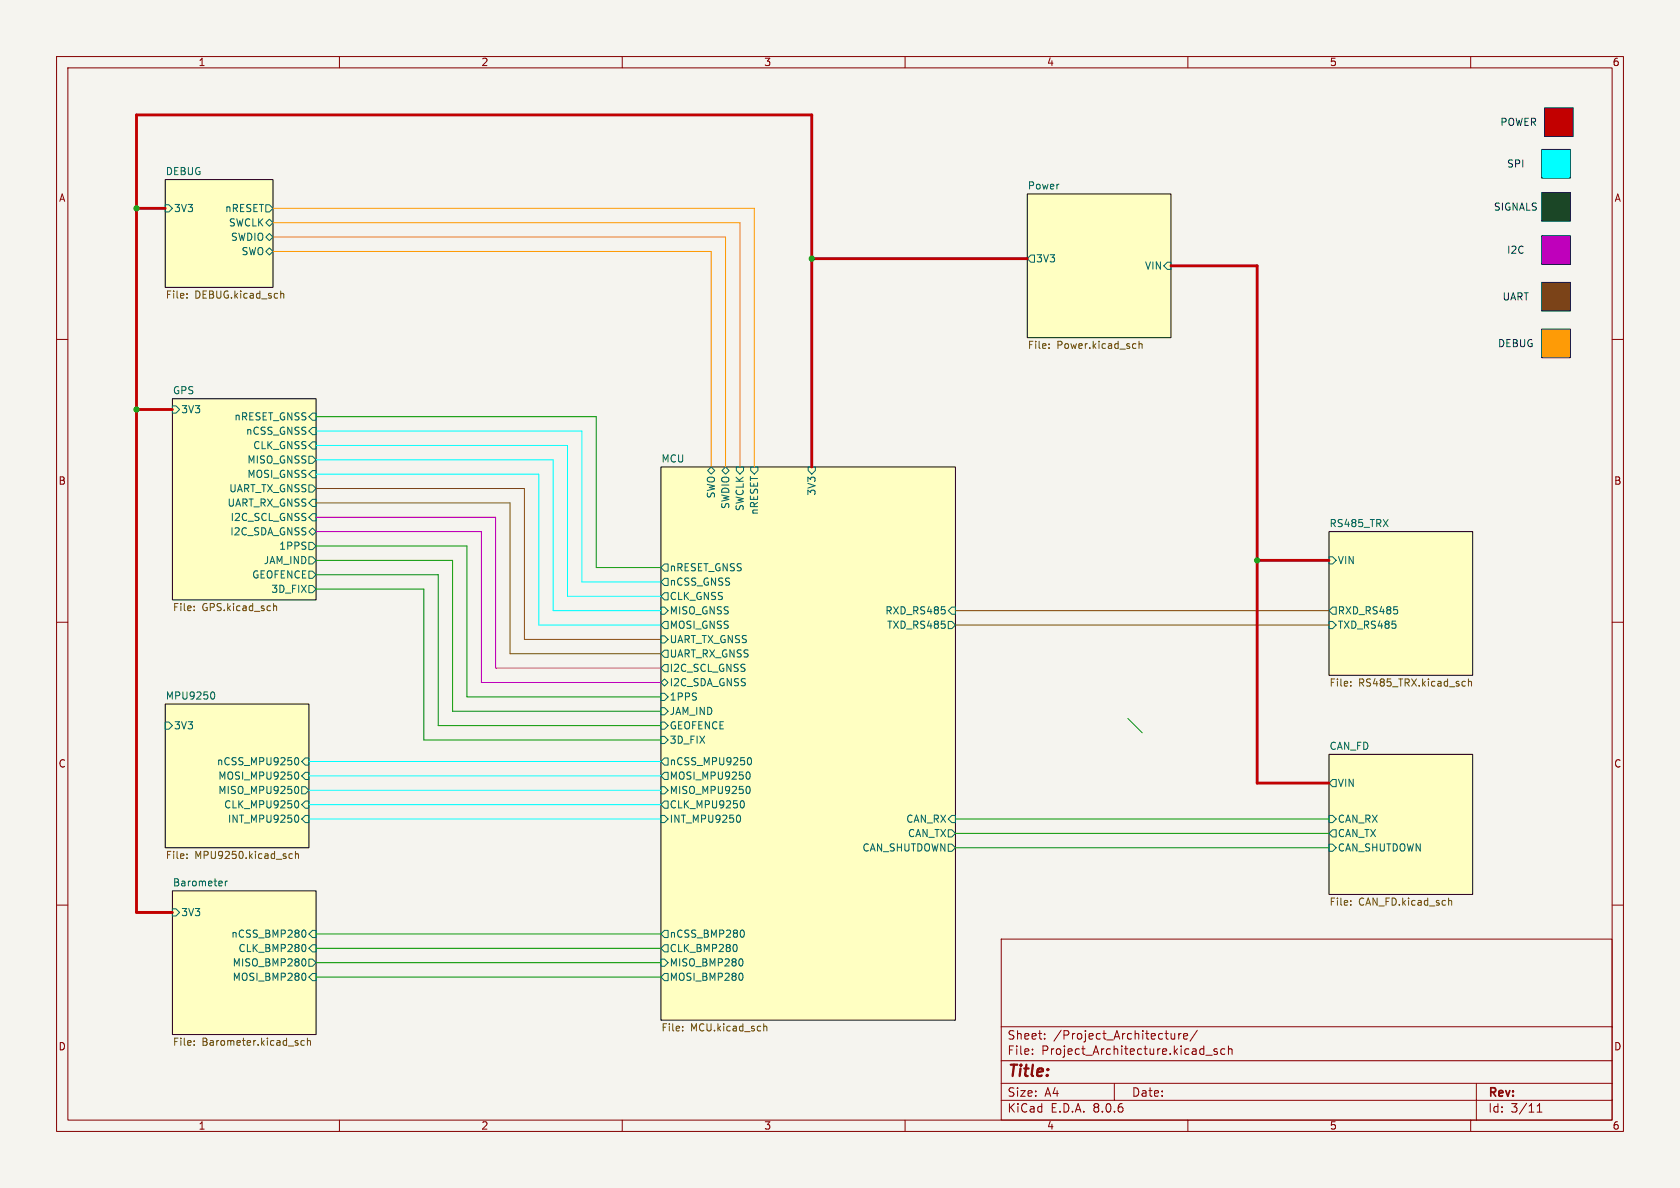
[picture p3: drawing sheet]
<svg xmlns="http://www.w3.org/2000/svg" width="297mm" height="210mm" viewBox="0 0 297 210" stroke-linecap="round" stroke-linejoin="round" font-family="sans-serif">
<path d="M0 0h297v210h-297z" fill="#f5f4ef" stroke="#f5f4ef" stroke-width=".18"/>
<g fill="none" stroke="#840000" stroke-width=".18">
<path d="M10 10h277v190h-277zM12 12h273v186h-273zM60 10v2M110 10v2M160 10v2M210 10v2M260 10v2M10 60h2M285 60h2M10 110h2M285 110h2M10 160h2"/>
<path d="M285 160h2M177 166h108v32h-108zM60 198v2M110 198v2M160 198v2M177 194.5h108M177 191.5h108M177 187.5h108M177 181.5h108M182.5 186.3v.1M182.5 185.5v.1M184.7 183.6v.1"/>
<path d="M184.7 182.8v.1M197 191.5v3M207 182.7l.1 .9 .4 .1 .2-.1M207.7 182.7v1M208.4 182.7v1M208.8 182.7l-.3 .1-.1 .2M209.2 183.2l.8-.1-.1-.3-.4-.1-.3 .2 .1 .7h.6M210 198v2M211.7 182.1l-1.3 2M213.2 186.5h1.1M215.2 185.5l-.4-.1-.2 .2 .1 .2 .5 .2v.3h-.6M216.5 185.5l-.4-.1-.3 .3v.4l.2 .2h.5"/>
<path d="M217.2 185.5l.2-.1 .3 .1 .1 .9M217.2 184.9v1.5M260 198v2M261 191.5v6.5M271.7 196.6h.9M271.7 195.5l.5-.4v1.5"/>
</g>
<g fill="#ffffc2" stroke="#ffffc2" stroke-width=".18">
<path d="M116.8 82.6h52.1v97.7h-52.1z"/>
<path d="M30.5 157.5h25.4v25.4h-25.4z"/>
<path d="M29.2 124.5h25.4v25.4h-25.4z"/>
<path d="M30.5 70.5h25.4v35.5h-25.4z"/>
<path d="M29.2 31.8h19.1v19h-19.1z"/>
<path d="M234.9 94h25.4v25.4h-25.4z"/>
<path d="M181.6 34.3h25.4v25.4h-25.4z"/>
<path d="M234.9 133.4h25.4v24.7h-25.4z"/>
</g>
<path d="M272.5 41.7h5.1v5h-5.1z" fill="#c200c2"/>
<path d="M273 19.1h5.1v5h-5.1z" fill="#c20000"/>
<path d="M272.5 26.4h5.1v5.1h-5.1z" fill="#0ff"/>
<path d="M272.5 34h5.1v5.1h-5.1z" fill="#004800"/>
<path d="M272.5 58.2h5.1v5h-5.1z" fill="#f90"/>
<path d="M272.5 49.9h5.1v5.1h-5.1z" fill="#804d00"/>
<path d="M29.2 31.8h19.1v19h-19.1zM181.6 34.3h25.4v25.4h-25.4zM30.5 70.5h25.4v35.5h-25.4zM116.8 82.6h52.1v97.7h-52.1zM234.9 94h25.4v25.4h-25.4zM29.2 124.5h25.4v25.4h-25.4zM234.9 133.4h25.4v24.7h-25.4zM30.5 157.5h25.4v25.4h-25.4z" fill="none" stroke="#000" stroke-width=".18"/>
<g fill="none" stroke="#006464" stroke-width=".18">
<path d="M29.2 36.2h.6l.7 .6-.7 .7h-.6zM47 39.4l.6-.7 .7 .7-.7 .6zM47 36.2h.6l.7 .6-.7 .7h-.6zM47 44.5l.6-.7 .7 .7-.7 .6zM47 41.9l.6-.6 .7 .6-.7 .6zM182.2 45.1h.7v1.3h-.7l-.6-.7zM206.4 46.4h.6v1.2h-.6l-.7-.6zM30.5 71.8h.6l.6 .6-.6 .6h-.6zM55.2 75.6h.7v1.2h-.7l-.6-.6zM55.2 78.1h.7v1.3h-.7l-.6-.7zM55.2 73h.7v1.3h-.7l-.6-.6zM54.6 94l.6-.7 .7 .7-.7 .6z"/>
<path d="M54.6 98.4h.6l.7 .7-.7 .6h-.6zM54.6 83.8l.6-.6h.7v1.3h-.7zM54.6 80.6h.6l.7 .7-.7 .6h-.6zM54.6 85.7h.6l.7 .7-.7 .6h-.6zM54.6 95.9h.6l.7 .6-.7 .7h-.6zM55.2 90.8h.7v1.3h-.7l-.6-.7zM55.2 88.3h.7v1.2h-.7l-.6-.6zM117.5 99.7h.6v1.3h-.6l-.7-.7zM125.1 83.2l.6-.6 .7 .6-.7 .6zM127.6 83.2l.7-.6 .6 .6-.6 .6zM130.2 82.6h1.2v.6l-.6 .6-.6-.6zM132.7 82.6h1.3v.6l-.7 .6-.6-.6z"/>
<path d="M142.9 82.6h1.2v.6l-.6 .6-.6-.6zM234.9 98.4h.7l.6 .7-.6 .6h-.7zM54.6 101h.6l.7 .6-.7 .6h-.6zM54.6 103.5h.6l.7 .6-.7 .7h-.6zM116.8 107.3h.7l.6 .7-.6 .6h-.7zM116.8 112.4h.7l.6 .6-.6 .7h-.7zM117.5 117.5h.6v1.2h-.6l-.7-.6zM117.5 102.2h.6v1.3h-.6l-.7-.6zM117.5 104.8h.6v1.2h-.6l-.7-.6zM117.5 114.9h.6v1.3h-.6l-.7-.6zM117.5 109.9h.6v1.2h-.6l-.7-.6zM167 107.9v.5"/>
<path d="M167.6 109.9h.7l.6 .6-.6 .6h-.7zM168.3 107.3h.6v1.3h-.6l-.7-.6zM234.9 109.9h.7l.6 .6-.6 .6h-.7zM235.6 107.3h.6v1.3h-.6l-.7-.6zM247 107.9v.5M29.2 127.6h.6l.7 .7-.7 .6h-.6zM37.5 122.3a.68 .68 0 0 1 .5 .6 .68 .68 0 0 1-.5 .7M52.3 134l.1-.1a.68 .68 0 0 1 .4 .7 .68 .68 0 0 1-.4 .6l-.1-.1M52.4 139a.68 .68 0 0 1 .4 .6 .68 .68 0 0 1-.4 .7M52.4 136.5a.68 .68 0 0 1 .4 .6 .68 .68 0 0 1-.4 .6M53.3 139.1h.7l.6 .6-.6 .6h-.7zM54 134h.6v1.3h-.6l-.7-.7z"/>
<path d="M54 136.5h.6v1.3h-.6l-.7-.6zM116.8 139.1h.7l.6 .6-.6 .6h-.7zM116.8 120.7l.7-.7 .6 .7-.6 .6zM116.8 127.6h.7l.6 .7-.6 .6h-.7zM116.8 130.2h.7l.6 .6-.6 .6h-.7zM116.8 125.1h.7l.6 .6-.6 .7h-.7zM116.8 122.6h.7l.6 .6-.6 .6h-.7zM117.5 136.5h.6v1.3h-.6l-.7-.6zM117.5 134h.6v1.3h-.6l-.7-.7zM132.2 139a.68 .68 0 0 1 .4 .6 .68 .68 0 0 1-.4 .7M132.2 136.5a.68 .68 0 0 1 .4 .6 .68 .68 0 0 1-.4 .6M132.3 134l.1-.1a.68 .68 0 0 1 .5 .7 .68 .68 0 0 1-.5 .6l-.1-.1"/>
<path d="M235.6 137.8h.6v1.3h-.6l-.7-.7zM39.8 155.8v.8M40.2 155.8l-.4 .2M52.3 141.6l.1-.1a.68 .68 0 0 1 .4 .7 .68 .68 0 0 1-.4 .6h-.1M52.4 144.1a.68 .68 0 0 1 .4 .6 .68 .68 0 0 1-.4 .7M54 141.6h.6v1.3h-.6l-.7-.7zM54 144.1h.6v1.3h-.6l-.7-.6zM116.8 144.1h.7l.6 .7-.6 .6h-.7zM117.5 141.6h.6v1.3h-.6l-.7-.7zM130.5 144.1a.68 .68 0 0 1 .4 .6 .68 .68 0 0 1-.4 .7M131 141.6l.2-.1a.68 .68 0 0 1 .4 .7 .68 .68 0 0 1-.4 .6h-.2M167.6 146.7h.7l.6 .6-.6 .7h-.7z"/>
<path d="M167.6 149.2h.7l.6 .7-.6 .6h-.7zM168.3 144.1h.6v1.3h-.6l-.7-.6zM234.9 144.1h.7l.6 .7-.6 .6h-.7zM234.9 149.2h.7l.6 .7-.6 .6h-.7zM235.6 146.7h.6v1.3h-.6l-.7-.7zM30.5 160.7h.6l.6 .6-.6 .6h-.6zM53.7 164.4a.68 .68 0 0 1 .4 .6 .68 .68 0 0 1-.4 .7M53.8 166.9a.79 .79 0 0 1 0 1.3M53.8 169.5a.79 .79 0 0 1 0 1.3M53.8 172a.79 .79 0 0 1 0 1.3M54.6 169.5h.6l.7 .7-.7 .6h-.6zM55.2 164.5h.7v1.2h-.7l-.6-.6z"/>
<path d="M55.2 172.1h.7v1.3h-.7l-.6-.7zM55.2 167h.7v1.3h-.7l-.6-.7zM116.8 169.5h.7l.6 .7-.6 .6h-.7zM117.5 172.1h.6v1.3h-.6l-.7-.7zM117.5 164.5h.6v1.2h-.6l-.7-.6zM117.5 167h.6v1.3h-.6l-.7-.7zM130 166.9a.79 .79 0 0 1 0 1.3M131 169.5a.79 .79 0 0 1 0 1.3M131 172a.79 .79 0 0 1 0 1.3M131.2 164.4a.68 .68 0 0 1 .4 .6 .68 .68 0 0 1-.4 .7"/>
</g>
<g fill="none" stroke="#725600" stroke-width=".18">
<path d="M33.1 51.9v.1M33.1 52.6v.1M49.6 51.4v1.3M49.6 52l.2-.1h.3l.1 .8M185.5 61.5v.1M185.5 60.8v.1M200.7 60.8h.1M200.8 61.5l-.1 .1M201.4 60.3v1.3M201.4 60.9l.1-.1h.3l.1 .8M34.3 107.2v.1M34.3 107.8v.2"/>
<path d="M48.4 106.7v1.3M48.4 107.2l.1-.1 .3 .1 .1 .8M238.8 121.2v.1M238.8 120.5v.1M258.9 120.4l.2 .1M259.1 121.2l-.2 .1M259.6 120v1.3M259.6 120.6l.2-.2 .3 .1v.8M33.1 151.6v.2M33.1 151v.1M51.1 151.6l.2 .2 .4-.1M51.7 151l-.4-.1-.2 .1"/>
<path d="M52.2 151l.2-.1 .3 .1 .1 .8M52.2 150.5v1.3M238.8 159.2v.2M238.8 159.9v.1M256.1 159.3l.2-.1h.3v.8M34.3 184.7v.1M34.3 184v.1M53.8 184l-.4-.1-.2 .3 .1 .5h.5M54.3 184.1l.2-.2 .3 .1 .1 .8M54.3 183.5v1.3M120.7 182.1v.1M120.7 181.5v.1"/>
<path d="M135 181v1.2M135 181.5l.2-.1 .3 .1 .1 .7"/>
</g>
<path d="M273 19.1h5.1v5h-5.1zM272.5 26.4h5.1v5.1h-5.1zM272.5 34h5.1v5.1h-5.1zM272.5 41.7h5.1v5h-5.1zM272.5 58.2h5.1v5h-5.1zM272.5 49.9h5.1v5.1h-5.1z" fill="none" stroke="#0000c2" stroke-width=".18"/>
<path d="M55.9 86.4h36.8v26.6h24.1M55.9 88.9h34.3v26.7h26.6M168.9 110.5h66M168.9 108h66" fill="none" stroke="#804d00" stroke-width=".18"/>
<path d="M55.9 91.4h31.7v26.7h29.2M55.9 94h29.2v26.7h31.7" fill="none" stroke="#c200c2" stroke-width=".18"/>
<g fill="none" stroke="#009600" stroke-width=".18">
<path d="M55.9 73.7h49.5v26.6h11.4M55.9 96.5h26.6v26.7h34.3M55.9 99.1h24.1v26.6h36.8M55.9 104.1h19v26.7h41.9M55.9 101.6h21.6v26.7h39.3M199.4 127l2.5 2.5M168.9 144.8h66M168.9 149.9h66M168.9 147.3h66M55.9 165.1h60.9M55.9 167.6h60.9M55.9 170.2h60.9"/>
<path d="M55.9 172.7h60.9"/>
</g>
<path d="M55.9 78.7h44.4v26.7h16.5M55.9 76.2h47v26.7h13.9M55.9 81.3h41.9v26.7h19M55.9 83.8h39.3v26.7h21.6M54.6 134.6h62.2M54.6 137.2h62.2M54.6 139.7h62.2M54.6 144.8h62.2M54.6 142.2h62.2" fill="none" stroke="#0ff" stroke-width=".18"/>
<path d="M24.1 36.8h5.1M143.5 45.7h38.1M207 47h15.2v91.4h12.7M24.1 72.4h6.4M143.5 82.6v-62.3h-119.4v141h6.4M222.2 99.1h12.7" fill="none" stroke="#c20000" stroke-width=".51"/>
<path d="M48.3 39.4h82.5v43.2M48.3 36.8h85v45.8M48.3 44.5h77.4v38.1M48.3 41.9h80v40.7" fill="none" stroke="#f90" stroke-width=".18"/>
<g fill="#009600" stroke="#009600" stroke-width=".18">
<circle cx="24.1" cy="72.4" r=".46"/>
<circle cx="143.5" cy="45.7" r=".46"/>
<circle cx="24.1" cy="36.8" r=".46"/>
<circle cx="222.2" cy="99.1" r=".46"/>
</g>
<text font-size="2.8" fill="#840000" x="178" y="190.9">Title:</text>
<g font-size="2.1" fill="#840000">
<text x="178" y="184">Sheet:</text>
<text x="186.2" y="184">/Project_Architecture/</text>
<text x="178" y="186.7">File:</text>
<text x="184.1" y="186.7">Project_Architecture.kicad_sch</text>
<text x="178" y="196.9">KiCad</text>
<text x="178" y="194.1">Size:</text>
<text x="184.7" y="194.1">A4</text>
<text x="185.7" y="196.9">E.D.A.</text>
<text x="193.3" y="196.9">8.0.6</text>
<text x="200" y="194.1">Date:</text>
<text x="263" y="194.3">Rev:</text>
<text x="263" y="196.9">Id:</text>
<text x="267.1" y="196.9">3/11</text>
</g>
<g font-size="1.8" fill="#840000">
<text x="35" y="11.9">1</text>
<text x="85" y="11.9">2</text>
<text x="135" y="11.9">3</text>
<text x="185" y="11.9">4</text>
<text x="235" y="11.9">5</text>
<text x="285" y="11.9">6</text>
<text x="10.3" y="35.9">A</text>
<text x="285.3" y="35.9">A</text>
<text x="10.3" y="85.9">B</text>
<text x="285.3" y="85.9">B</text>
<text x="10.3" y="135.9">C</text>
<text x="285.3" y="135.9">C</text>
<text x="10.3" y="185.9">D</text>
<text x="285.3" y="185.9">D</text>
<text x="35" y="199.9">1</text>
<text x="85" y="199.9">2</text>
<text x="135" y="199.9">3</text>
<text x="185" y="199.9">4</text>
<text x="235" y="199.9">5</text>
<text x="285" y="199.9">6</text>
</g>
<g font-size="1.8" fill="#0000c2">
<text x="265.1" y="22.5">POWER</text>
<text x="266.3" y="29.8">SPI</text>
<text x="264" y="37.4">SIGNALS</text>
<text x="266.3" y="45.1">I2C</text>
<text x="265.5" y="53.3">UART</text>
<text x="264.7" y="61.6">DEBUG</text>
</g>
<g font-size="1.8" fill="#006464">
<text x="29.2" y="31">DEBUG</text>
<text x="181.6" y="33.6">Power</text>
<text x="30.7" y="37.7">3V3</text>
<text x="39.7" y="37.7">nRESET</text>
<text x="40.4" y="40.2">SWCLK</text>
<text x="40.7" y="42.8">SWDIO</text>
<text x="42.6" y="45.3">SWO</text>
<text x="183.1" y="46.6">3V3</text>
<text x="202.3" y="47.9">VIN</text>
<text x="30.5" y="69.8">GPS</text>
<text x="31.9" y="73.3">3V3</text>
<text x="41.3" y="74.5">nRESET_GNSS</text>
<text x="43.4" y="77.1">nCSS_GNSS</text>
<text x="43.6" y="82.1">MISO_GNSS</text>
<text x="44.7" y="79.6">CLK_GNSS</text>
<text x="116.8" y="81.8">MCU</text>
<text x="40.1" y="89.8">UART_RX_GNSS</text>
<text x="40.4" y="87.2">UART_TX_GNSS</text>
<text x="43.6" y="84.7">MOSI_GNSS</text>
<text x="126.6" y="88.2" transform="rotate(-90 126.6 88.2)">SWO</text>
<text x="144.4" y="87.7" transform="rotate(-90 144.4 87.7)">3V3</text>
<text x="40.6" y="94.8">I2C_SDA_GNSS</text>
<text x="40.7" y="92.3">I2C_SCL_GNSS</text>
<text x="129.1" y="90.1" transform="rotate(-90 129.1 90.1)">SWDIO</text>
<text x="131.7" y="90.4" transform="rotate(-90 131.7 90.4)">SWCLK</text>
<text x="134.2" y="91.1" transform="rotate(-90 134.2 91.1)">nRESET</text>
<text x="234.9" y="93.3">RS485_TRX</text>
<text x="46.5" y="99.9">JAM_IND</text>
<text x="49.3" y="97.4">1PPS</text>
<text x="118.3" y="101.2">nRESET_GNSS</text>
<text x="236.4" y="99.9">VIN</text>
<text x="44.5" y="102.5">GEOFENCE</text>
<text x="47.9" y="105">3D_FIX</text>
<text x="118.3" y="103.7">nCSS_GNSS</text>
<text x="118.3" y="106.3">CLK_GNSS</text>
<text x="118.3" y="108.8">MISO_GNSS</text>
<text x="118.3" y="113.9">UART_TX_GNSS</text>
<text x="118.3" y="111.4">MOSI_GNSS</text>
<text x="156.4" y="108.8">RXD_RS485</text>
<text x="156.7" y="111.4">TXD_RS485</text>
<text x="236.4" y="108.8">RXD_RS485</text>
<text x="236.4" y="111.4">TXD_RS485</text>
<text x="118.3" y="119">I2C_SCL_GNSS</text>
<text x="118.3" y="116.4">UART_RX_GNSS</text>
<text x="29.2" y="123.7">MPU9250</text>
<text x="118.3" y="121.5">I2C_SDA_GNSS</text>
<text x="118.3" y="124.1">1PPS</text>
<text x="30.7" y="129.1">3V3</text>
<text x="118.3" y="129.1">GEOFENCE</text>
<text x="118.3" y="131.7">3D_FIX</text>
<text x="118.3" y="126.6">JAM_IND</text>
<text x="38.3" y="135.5">nCSS_MPU9250</text>
<text x="118.3" y="135.5">nCSS_MPU9250</text>
<text x="234.9" y="132.6">CAN_FD</text>
<text x="38.5" y="138">MOSI_MPU9250</text>
<text x="38.5" y="140.6">MISO_MPU9250</text>
<text x="39.5" y="143.1">CLK_MPU9250</text>
<text x="118.3" y="140.6">MISO_MPU9250</text>
<text x="118.3" y="138">MOSI_MPU9250</text>
<text x="118.3" y="143.1">CLK_MPU9250</text>
<text x="236.4" y="139.3">VIN</text>
<text x="40.2" y="145.6">INT_MPU9250</text>
<text x="118.3" y="145.6">INT_MPU9250</text>
<text x="160.1" y="145.6">CAN_RX</text>
<text x="160.4" y="148.2">CAN_TX</text>
<text x="236.4" y="145.6">CAN_RX</text>
<text x="236.4" y="148.2">CAN_TX</text>
<text x="152.4" y="150.7">CAN_SHUTDOWN</text>
<text x="236.4" y="150.7">CAN_SHUTDOWN</text>
<text x="30.5" y="156.8">Barometer</text>
<text x="31.9" y="162.2">3V3</text>
<text x="40.8" y="166">nCSS_BMP280</text>
<text x="118.3" y="166">nCSS_BMP280</text>
<text x="41" y="173.6">MOSI_BMP280</text>
<text x="41" y="171">MISO_BMP280</text>
<text x="42.1" y="168.5">CLK_BMP280</text>
<text x="118.3" y="171">MISO_BMP280</text>
<text x="118.3" y="173.6">MOSI_BMP280</text>
<text x="118.3" y="168.5">CLK_BMP280</text>
</g>
<g font-size="1.8" fill="#725600">
<text x="29.2" y="53.1">File:</text>
<text x="34.4" y="53.1">DEBUG.kicad_sch</text>
<text x="181.6" y="62">File:</text>
<text x="186.8" y="62">Power.kicad_sch</text>
<text x="30.5" y="108.4">File:</text>
<text x="35.7" y="108.4">GPS.kicad_sch</text>
<text x="234.9" y="121.7">File:</text>
<text x="240.2" y="121.7">RS485_TRX.kicad_sch</text>
<text x="29.2" y="152.2">File:</text>
<text x="34.4" y="152.2">MPU9250.kicad_sch</text>
<text x="234.9" y="160.4">File:</text>
<text x="240.2" y="160.4">CAN_FD.kicad_sch</text>
<text x="30.5" y="185.2">File:</text>
<text x="35.7" y="185.2">Barometer.kicad_sch</text>
<text x="116.8" y="182.7">File:</text>
<text x="122.1" y="182.7">MCU.kicad_sch</text>
</g>
</svg>
